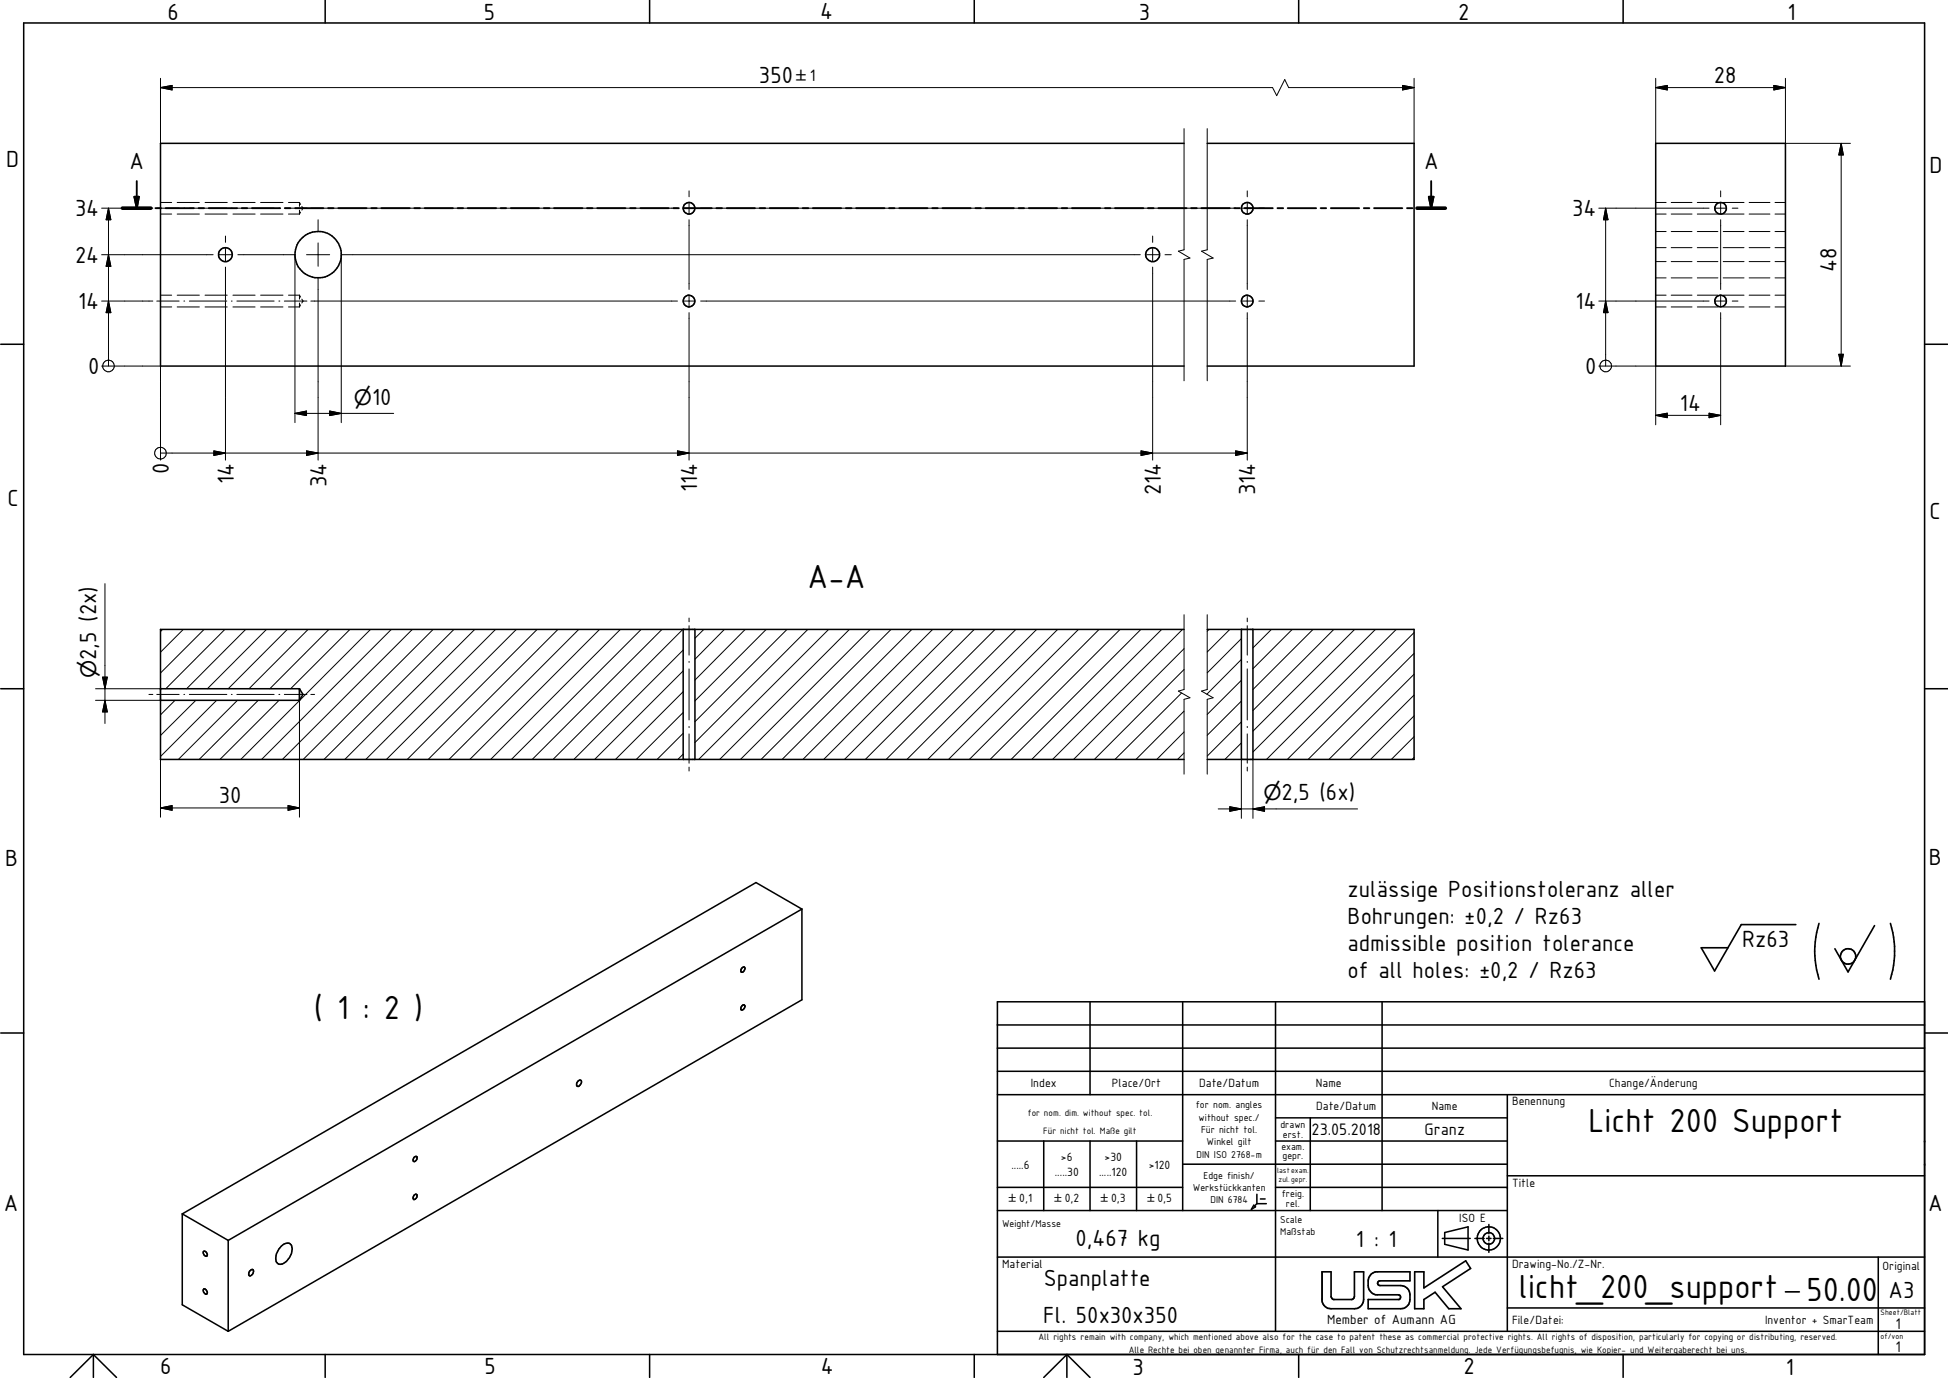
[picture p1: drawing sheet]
<svg xmlns="http://www.w3.org/2000/svg" width="420mm" height="297mm" viewBox="0 0 420 297" stroke-linecap="round" stroke-linejoin="round" font-family="sans-serif">
<g fill="none" stroke="#000" stroke-width=".22">
<path d="M34.6 18.9l2.5-.5v1zM34.6 16.9v14M34.6 18.9h239.9l.9 1.7 1.7-3.5 .8 1.8h27.1M302.5 18.4l2.5 .5-2.5 .5zM305 16.9v14M357.1 18.9l2.5-.5v1zM357.1 18.9h28M357.1 16.9v14M382.6 18.4l2.5 .5-2.5 .5zM385.1 16.9v14h14M255.4 27.7v26.1l-1.2 .3 2.5 1.5-1.3 .3v26.2M260.4 27.7v26.1l-1.2 .3 2.5 1.5-1.3 .3v26.2"/>
<path d="M397.1 30.9l.5 2.5h-1zM397.1 30.9v48M21.9 44.9h11.1M21.9 54.9h24.1M23.4 54.9l.5 2.5h-1zM23.4 44.9l.5 2.5h-1zM23.4 44.9v34M33.8 44.9h4.8M34.6 46.1h2.4M34.6 43.6h2.4M38.2 46.1h4.8M38.2 43.6h4.8"/>
<path d="M39.7 44.9h.1M40.8 44.9h8.1M44.2 46.1h4.8M44.2 43.6h4.8M47.3 54.9h2.6M48.6 50.9v1.3M48.6 53.6v2.6M48.6 57.6v7.2M49.9 44.9h.2M50.2 46.1h4.8M50.2 43.6h4.8M51.1 44.9h8"/>
<path d="M51.3 54.9h12.3v36.2M56.2 46.1h4.8M56.2 43.6h4.8M60.1 44.9h.3M61.3 44.9h4.9M62.2 46.1h2.4M62.2 43.6h2.4M64.6 43.6v.9M64.6 45.3v.8M64.6 43.6l.2 .5M64.8 45.7l-.2 .4M65.1 44.5l.3 .4-.3 .4"/>
<path d="M66.1 54.9h5M67 44.9h79.1M68.6 47.4v2.5M68.6 52.4v5M68.6 59.9v39.3M147.4 44.9h2.5M148.6 41.1v1.3M148.6 43.6v2.5M148.6 47.4v15M151.1 44.9h115.4M245.9 54.9h-172.3v36.2M247.3 54.9h2.7"/>
<path d="M248.6 50.9v1.3M248.6 53.6v2.6M248.6 57.6v41.6M251.3 54.9h1.3M267.7 44.9h2.5M269 41.1v1.3M269 43.6v2.5M269 47.4v15M271.5 44.9h1.2M344.8 44.9h23.8M346.3 44.9l.5 2.5h-.9zM346.3 44.9v34"/>
<path d="M357.1 46.1h2.3M357.1 43.6h2.3M357.1 49.9h2.3M357.1 59.9h2.3M357.1 53.4h2.3M357.1 56.4h2.3M360.5 46.1h4.4M360.5 43.6h4.4M360.5 49.9h4.4M360.5 59.9h4.4M360.5 53.4h4.4M360.5 56.4h4.4"/>
<path d="M366.1 46.1h4.4M366.1 43.6h4.4M366.1 49.9h4.4M366.1 59.9h4.4M366.1 53.4h4.4M366.1 56.4h4.4M369.9 44.9h2.5M371.1 41.1v1.3M371.1 43.6v2.5M371.1 47.4v15M371.7 46.1h4.5M371.7 43.6h4.5"/>
<path d="M371.7 49.9h4.5M371.7 59.9h4.5M371.7 53.4h4.5M371.7 56.4h4.5M373.6 44.9h1.3M377.3 46.1h4.5M377.3 43.6h4.5M377.3 49.9h4.5M377.3 59.9h4.5M377.3 53.4h4.5M377.3 56.4h4.5M382.9 46.1h2.2"/>
<path d="M382.9 43.6h2.2M382.9 49.9h2.2M382.9 59.9h2.2M382.9 53.4h2.2M382.9 56.4h2.2M21.9 64.9h11.1M21.9 78.9h12.7v20.3M23.4 64.9l.5 2.5h-1zM33.8 64.9h4.8M34.6 66.2h2.4M34.6 63.6h2.4M38.2 66.2h4.8"/>
<path d="M38.2 63.6h4.8M39.7 64.9h.1M40.8 64.9h8.1M44.2 66.2h4.8M44.2 63.6h4.8M48.6 65v34.2M49.9 64.9h.2M50.2 66.2h4.8M50.2 63.6h4.8M51.1 64.9h8M56.2 66.2h4.8M56.2 63.6h4.8"/>
<path d="M60.1 64.9h.3M61.3 64.9h4.9M62.2 66.2h2.4M62.2 63.6h2.4M64.6 63.6v.9M64.6 65.3v.9M64.6 63.6l.2 .5M64.8 65.7l-.2 .5M65.1 64.5l.3 .4-.3 .4M67 64.9h79.1M147.4 64.9h2.5M148.6 63.6v2.6"/>
<path d="M148.6 67.4v31.8M151.1 64.9h115.4M267.7 64.9h2.5M269 63.6v2.6M269 67.4v31.8M271.5 64.9h1.2M344.8 64.9h23.8M344.8 78.9h12.3v12.7M346.3 64.9l.5 2.5h-.9zM357.1 66.2h2.3M357.1 63.6h2.3M360.5 66.2h4.4"/>
<path d="M360.5 63.6h4.4M366.1 66.2h4.4M366.1 63.6h4.4M369.9 64.9h2.5M371.1 63.6v2.6M371.1 67.4v24.2M371.7 66.2h4.5M371.7 63.6h4.5M373.6 64.9h1.3M377.3 66.2h4.5M377.3 63.6h4.5M382.9 66.2h2.2"/>
<path d="M382.9 63.6h2.2M385.1 78.9h14M396.6 76.4h1l-.5 2.5zM34.6 97.7h234.4M46.1 97.2l2.5 .5-2.5 .5zM63.6 89.1l2.5-.5v1zM63.6 89.1h21.3M66.1 97.2l2.5 .5-2.5 .5zM71.1 88.6l2.5 .5-2.5 .5zM146.1 97.2l2.5 .5-2.5 .5zM246.1 97.2l2.5 .5-2.5 .5zM266.5 97.2l2.5 .5-2.5 .5z"/>
<path d="M357.1 89.5l2.5-.4v.9zM357.1 89.5h14M368.6 89.1l2.5 .4-2.5 .5zM22.6 125.8v30.2M35 135.7l-.4 .4M39.5 135.7l-4.9 4.9M44 135.7l-9.4 9.4M48.5 135.7l-12.7 12.8M53 135.7l-12.8 12.8M57.5 135.7l-12.8 12.8M62 135.7l-12.8 12.8M66.5 135.7l-12.8 12.8"/>
<path d="M70.9 135.7l-12.7 12.8M75.5 135.7l-12.8 12.8M79.9 135.7l-28 28M84.4 135.7l-28 28M88.9 135.7l-28 28M93.4 135.7l-28 28M97.9 135.7l-28 28M102.4 135.7l-28 28M106.9 135.7l-28 28M111.4 135.7l-28.1 28M115.9 135.7l-28.1 28M120.3 135.7l-27.9 28"/>
<path d="M124.8 135.7l-28 28M129.3 135.7l-28 28M133.8 135.7l-28 28M138.3 135.7l-28 28M142.8 135.7l-28 28M147.3 135.7l-28 28M148.6 133.2v.8M148.6 134.9v6.3M151.8 135.7l-1.9 1.9M156.2 135.7l-6.3 6.4M160.7 135.7l-10.8 10.9M165.3 135.7l-15.4 15.4"/>
<path d="M169.7 135.7l-19.8 19.9M174.2 135.7l-24.3 24.4M178.7 135.7l-28 28M183.2 135.7l-28 28M187.7 135.7l-28 28M192.2 135.7l-28 28M196.7 135.7l-28 28M201.2 135.7l-28 28M205.6 135.7l-27.9 28M210.1 135.7l-28 28M214.6 135.7l-28 28M219.1 135.7l-28 28"/>
<path d="M223.6 135.7l-28 28M228.1 135.7l-28 28M232.6 135.7l-28 28M237.1 135.7l-28 28M241.6 135.7l-28 28M246.1 135.7l-28 28M250.6 135.7l-28.1 28M255 135.7l-28 28M255.4 132.5v16.1l-1.2 .4 2.5 1.4-1.3 .3v16.2M255.4 139.8l-23.8 23.9M260.4 132.5v16.1l-1.2 .4 2.5 1.4-1.3 .3v16.2M260.8 135.7l-.4 .4"/>
<path d="M265.2 135.7l-4.8 4.8M267.7 137.7l-7.3 7.3M269 133.2v.8M269 134.9v6.3M274.2 135.7l-4 4M278.7 135.7l-8.5 8.4M283.2 135.7l-13 12.9M287.7 135.7l-17.5 17.5M292.2 135.7l-22 21.9M296.7 135.7l-26.5 26.4M301.1 135.7l-27.9 28M305 136.4l-27.3 27.3"/>
<path d="M20.6 151h14v25.1M20.6 148.5h14M22.1 146h1l-.5 2.5zM22.6 151l.5 2.5h-1zM32.1 149.7h.9M33.8 149.7h4.8M37.7 151l-3.1 3.1M39.7 149.7h.1M40.8 149.7h8.1M42.2 151l-7.6 7.5M46.7 151l-12.1 12.1M49.9 149.7h.2"/>
<path d="M51.1 149.7h8M51.2 151l-12.7 12.7M55.7 151l-12.7 12.7M60.1 149.7h.3M60.2 151l-12.8 12.7M61.3 149.7h4.9M64.6 151v25.1M67 149.7h.8M147.4 140.1l-23.6 23.6M147.4 158.1l-5.7 5.6M147.4 153.6l-10.2 10.1M147.4 149.1l-14.7 14.6"/>
<path d="M147.4 144.6l-19.1 19.1M148.6 142.6v.2M148.6 144.2v11M148.6 156.6v.2M148.6 158.2v6.3M254.8 149.4l-14.3 14.3M255.4 157.8l-5.9 5.9M255.4 153.3l-10.4 10.4M255.4 144.3l-19.4 19.4M267.7 155.6l-7.3 7.4M267.7 151.1l-7.3 7.4M267.7 146.6l-7.3 7.4"/>
<path d="M267.7 142.2l-7.4 7.4M269 142.6v.2M269 144.2v11M269 156.6v.2M269 158.2v6.3M305 158.8l-4.9 4.9M305 154.3l-9.4 9.4M305 149.8l-13.9 13.9M305 145.3l-18.4 18.4M305 140.8l-22.9 22.9M34.6 174.2l2.5-.5v1zM34.6 174.2h30"/>
<path d="M62.1 173.7l2.5 .5-2.5 .5zM147.4 162.6l-1.2 1.1M148.6 165.4v.8M255.4 162.3l-1.4 1.4M262.8 174.4h30M265.2 173.9l2.5 .5-2.5 .5zM267.7 160.1l-3.5 3.6M267.7 163.7v12.7M269 165.4v.8M270.2 174.4l2.5-.5v1zM270.2 163.7v12.7M305 163.3l-.4 .4"/>
<circle cx="23.4" cy="78.9" r="1.25"/>
<circle cx="346.3" cy="78.9" r="1.25"/>
<circle cx="34.6" cy="97.7" r="1.27"/>
</g>
<g fill="none" stroke="#000" stroke-width=".33">
<path d="M70.1 0v5M140.1 0v5M210.1 0v5M280.1 0v5M350.1 0v5M5.1 5h410v287h-410zM255.4 30.9h-220.8v48h220.8M260.4 30.9h44.6v48h-44.6M357.1 30.9h28v48h-28zM.2 74.2h4.9M415.1 74.2h5M147.4 135.7v28"/>
<path d="M149.9 135.7v28M255.4 135.7h-220.8v28h220.8M260.4 135.7h44.6v28h-44.6M267.7 135.7v28M270.2 135.7v28M.2 148.5h4.9M34.6 148.5h30M34.6 151h30M64.6 148.5l.8 1.2-.8 1.3M64.6 148.5v2.5M415.1 148.5h5M173 196l-9.9-5.8-123.8 71.5"/>
<path d="M173 196l-123.8 71.4M173 196v19.5l-123.8 71.5M160.1 208.6l.2-.2a.54 .54 0 0 1 .4 .6 .54 .54 0 0 1-.4 .5l-.2 .1-.3-.2v-.5zM160.1 216.8a.34 .34 0 0 1 .5-.1 .34 .34 0 0 1 0 .5 .48 .48 0 0 1-.3 .4 .48 .48 0 0 1-.5 0zM235.1 215.9v20.1M255.1 215.9v45M275.1 215.9v71.1M298.1 215.9v45M415.1 215.9h-200v76.1M.2 222.7h4.9M124.6 233.1a.46 .46 0 0 1 .7-.2 .46 .46 0 0 1 0 .7l-.5 .6-.4-.1v-.7zM215.1 220.9h200"/>
<path d="M215.1 225.9h200M215.1 230.9h200M215.1 236h200M325.1 236v51M415.1 222.7h5M89.4 249.4l.5-.1a.72 .72 0 0 1-.7 1.1l-.1-.5zM89.4 257.6l.5-.1a.78 .78 0 0 1-.7 1.1l-.1-.5zM215.1 246h40M215.1 255.9h40M225.1 246v14.9M235.1 246v14.9M245.1 246v14.9"/>
<path d="M255.1 251h70M270.4 259.8l.4 .3-.9 .6zM271.1 259.5h2M271.1 257.4v2.1M271.1 259.5l-.5 .5M271.9 258.4h1M275.1 246h50M275.1 241h50M275.1 255.9h50M282.6 241v19.9M325.1 253.4h90M39.3 261.7v19.6l9.9 5.7"/>
<path d="M39.3 261.7l9.9 5.7M43.9 269.7a.66 .66 0 0 1 .7 .4 .66 .66 0 0 1 0 .7l-.6-.3zM43.9 277.9a.71 .71 0 0 1 .7 .3 .71 .71 0 0 1 0 .8 .79 .79 0 0 1-.7-1.1zM49.2 267.4v19.6M53.8 274.1l.2-.3a.38 .38 0 0 1 .6-.1 .38 .38 0 0 1 0 .6l-.1 .4-.6 .3-.3-.3zM60.7 268.6a1.33 1.33 0 0 1 2.2-.1 3.4 3.4 0 0 1-2.5 4 1.04 1.04 0 0 1-.9-1.2 3.7 3.7 0 0 1 1.2-2.7zM215.1 271h200M215.1 260.9h110M310.1 260.9v10.1M311.1 267h6M311.6 265.7l5-1.2v5l-5-1.3zM318.1 267h2"/>
<path d="M320.6 267h1M321.1 263.9v2M321.1 266.4v1.1M321.1 268v2M322.1 267h2M405.1 271v21M20.1 292l5 4.9M20.1 292l-5 4.9M20.1 292v4.9M70.1 292v4.9M140.1 292v4.9M210.1 292v4.9"/>
<path d="M215.1 287h200M230.1 292l5 4.9M230.1 292l-5 4.9M230.1 292v4.9M280.1 292v4.9M325.1 281.9h90M350.1 292v4.9"/>
<circle cx="48.6" cy="54.9" r="1.49"/>
<circle cx="68.6" cy="54.9" r="5"/>
<circle cx="148.6" cy="44.9" r="1.25"/>
<circle cx="248.6" cy="54.9" r="1.52"/>
<circle cx="269" cy="44.9" r="1.25"/>
<circle cx="371.1" cy="44.9" r="1.25"/>
<circle cx="148.6" cy="64.9" r="1.24"/>
<circle cx="269" cy="64.9" r="1.26"/>
<circle cx="371.1" cy="64.9" r="1.25"/>
<circle cx="321.1" cy="267" r="2.5"/>
<circle cx="321.1" cy="266.9" r="1.25"/>
</g>
<g fill="#000">
<circle cx="34.6" cy="148.5" r=".16"/>
<circle cx="64.6" cy="148.5" r=".16"/>
<circle cx="325.1" cy="255.9" r=".16"/>
<circle cx="415.1" cy="251" r=".18"/>
<circle cx="415.1" cy="246" r=".18"/>
</g>
<g fill="none" stroke="#000" stroke-width=".41">
<path d="M29.5 39v5.9M308.7 39v5.9M26.4 44.9h6.1M29 42.4h1l-.5 2.5zM33.5 44.9h1.2M35.7 44.9h6.1M42.8 44.9h1.2M45 44.9h6.1M52.1 44.9h1.2M54.3 44.9h6.1M61.5 44.9h1.1M63.7 44.9h6.1"/>
<path d="M70.8 44.9h1.2M73 44.9h6.1M80.1 44.9h1.2M82.2 44.9h6.2M89.4 44.9h1.2M91.6 44.9h6.1M98.7 44.9h1.2M100.9 44.9h6.1M108 44.9h1.2M110.2 44.9h6.1M117.3 44.9h1.2M119.5 44.9h6.1"/>
<path d="M126.6 44.9h1.2M128.8 44.9h6.1M135.9 44.9h1.2M138.1 44.9h6.1M145.2 44.9h1.2M147.4 44.9h6.1M154.5 44.9h1.2M156.7 44.9h6.1M163.9 44.9h1.1M166 44.9h6.2M173.1 44.9h1.3M175.3 44.9h6.1"/>
<path d="M182.4 44.9h1.3M184.6 44.9h6.2M191.8 44.9h1.1M194 44.9h6.1M201.1 44.9h1.2M203.3 44.9h6.1M210.4 44.9h1.2M212.6 44.9h6.1M219.7 44.9h1.2M221.9 44.9h6.1M229 44.9h1.2M231.2 44.9h6.1"/>
<path d="M238.3 44.9h1.2M240.5 44.9h6.1M247.6 44.9h1.2M249.8 44.9h6.1M256.9 44.9h1.2M259.1 44.9h6.1M266.2 44.9h1.2M268.4 44.9h6.1M275.5 44.9h1.3M277.7 44.9h6.2M284.8 44.9h1.2M287.1 44.9h6"/>
<path d="M294.2 44.9h1.1M296.4 44.9h6.1M303.5 44.9h1.2M305.6 44.9h6.1M308.2 42.4h1l-.5 2.5zM285.1 274.2v5.9"/>
</g>
<g fill="none" stroke="#000" stroke-width=".35">
<path d="M387.3 199.3h-11.7l-5.8 10-2.9-5h5.8M392.3 199.1a19.9 19.9 0 0 0 0 12M404.3 199.5l-5.7 10-2.8-5M407.7 199.1a20.2 20.2 0 0 1 0 12M285.1 274.2h2v5.3l.5 .6 4.2-.1 .3-.5v-5.3h2v5.9a2 2 0 0 1-2 2h-5a1.94 1.94 0 0 1-2-2M295.8 274.6l.9-.4h7.4v1.9h-6.5a.51 .51 0 0 0-.5 .5 .51 .51 0 0 0 .5 .5h4.5a2 2 0 0 1 2 2v1a2 2 0 0 1-2 2h-7v-2h6.7a.53 .53 0 0 0 .3-.6 .53 .53 0 0 0-.5-.4h-4.9a2.47 2.47 0 0 1-1.6-3.3l.1-.4zM305.1 274.2h2v3.4l9-5.8 1.1 1.6-6.1 4 4 4.7h-2.6l-3-3.5-2.4 1.5v2h-2zM385.1 278.5h3"/>
<circle cx="398.6" cy="206.2" r="1.66"/>
</g>
<path d="M26.4 44.9h6.1M305.6 44.9h6.1" fill="none" stroke="#000" stroke-width=".78"/>
<g fill="#000">
<path d="M34.6 18.9l2.5-.5v1zM302.5 18.4l2.5 .5-2.5 .5zM357.1 18.9l2.5-.5v1zM382.6 18.4l2.5 .5-2.5 .5zM397.1 30.9l.5 2.5h-1zM23.4 54.9l.5 2.5h-1zM23.4 44.9l.5 2.5h-1zM29 42.4h1l-.5 2.5zM308.2 42.4h1l-.5 2.5zM346.3 44.9l.5 2.5h-.9zM23.4 64.9l.5 2.5h-1zM346.3 64.9l.5 2.5h-.9z"/>
<path d="M396.6 76.4h1l-.5 2.5zM46.1 97.2l2.5 .5-2.5 .5zM66.1 97.2l2.5 .5-2.5 .5zM63.6 89.1l2.5-.5v1zM71.1 88.6l2.5 .5-2.5 .5zM146.1 97.2l2.5 .5-2.5 .5zM246.1 97.2l2.5 .5-2.5 .5zM266.5 97.2l2.5 .5-2.5 .5zM357.1 89.5l2.5-.4v.9zM368.6 89.1l2.5 .4-2.5 .5zM22.1 146h1l-.5 2.5zM22.6 151l.5 2.5h-1z"/>
<path d="M34.6 174.2l2.5-.5v1zM62.1 173.7l2.5 .5-2.5 .5zM265.2 173.9l2.5 .5-2.5 .5zM270.2 174.4l2.5-.5v1z"/>
</g>
<g font-size="7.8">
<text x="174.2" y="126.7">A-A</text>
<text x="67.7" y="219.6">( 1 : 2 )</text>
<text x="342.6" y="244">Licht 200 Support</text>
<text x="327.6" y="279.7">licht_200_support</text>
<text x="389.6" y="280.5">50.00</text>
</g>
<g font-size="5.4">
<text x="36.1" y="4.3">6</text>
<text x="104.4" y="4.2">5</text>
<text x="176.9" y="4.1">4</text>
<text x="245.6" y="4.4">3</text>
<text x="314.5" y="4.3">2</text>
<text x="385.6" y="4.3">1</text>
<text x="163.7" y="17.9">350</text>
<text x="369.7" y="17.9">28</text>
<text x="1.3" y="36">D</text>
<text x="27.9" y="36.4">A</text>
<text x="307.2" y="36.4">A</text>
<text x="416.2" y="37.3">D</text>
<text x="16.2" y="46.7">34</text>
<text x="339.1" y="46.7">34</text>
<text x="16.2" y="56.7">24</text>
<text x="396.1" y="58.5" transform="rotate(-90 396.1 58.5)">48</text>
<text x="16.9" y="66.7">14</text>
<text x="339.8" y="66.7">14</text>
<text x="19" y="80.7">0</text>
<text x="341.9" y="80.7">0</text>
<text x="80.3" y="87.2">10</text>
<text x="362.3" y="88.6">14</text>
<text x="36.4" y="102.2" transform="rotate(-90 36.4 102.2)">0</text>
<text x="50.4" y="104.3" transform="rotate(-90 50.4 104.3)">14</text>
<text x="70.4" y="104.9" transform="rotate(-90 70.4 104.9)">34</text>
<text x="150.4" y="106" transform="rotate(-90 150.4 106)">114</text>
<text x="250.4" y="106.7" transform="rotate(-90 250.4 106.7)">214</text>
<text x="270.8" y="106.7" transform="rotate(-90 270.8 106.7)">314</text>
<text x="1.6" y="109">C</text>
<text x="416.2" y="111.8">C</text>
<text x="20.8" y="142.2" transform="rotate(-90 20.8 142.2)">2,5 (2x)</text>
<text x="47.2" y="173.1">30</text>
<text x="276.4" y="172.5">2,5 (6x)</text>
<text x="1.1" y="186.7">B</text>
<text x="416" y="186.6">B</text>
<text x="290.6" y="193.4">zulässige Positionstoleranz aller</text>
<text x="290.6" y="199.3">Bohrungen: ±0,2 / Rz63</text>
<text x="290.6" y="205">admissible position tolerance</text>
<text x="375.8" y="204">Rz63</text>
<text x="290.6" y="210.9">of all holes: ±0,2 / Rz63</text>
<text x=".8" y="261.1">A</text>
<text x="415.9" y="261">A</text>
<text x="232" y="268.6">0,467 kg</text>
<text x="292.5" y="268.7">1 : 1</text>
<text x="225.1" y="277.2">Spanplatte</text>
<text x="407.3" y="279.7">A3</text>
<text x="225" y="285.1">Fl. 50x30x350</text>
<text x="34.6" y="296.2">6</text>
<text x="104.5" y="296.2">5</text>
<text x="177" y="296.2">4</text>
<text x="244.3" y="296.3">3</text>
<text x="315.7" y="296.2">2</text>
<text x="385.2" y="296.3">1</text>
</g>
<g font-size="4.6">
<text x="76.3" y="87.2">⌀</text>
<text x="20.8" y="146.2" transform="rotate(-90 20.8 146.2)">⌀</text>
<text x="272.5" y="172.5">⌀</text>
</g>
<g font-size="3.9">
<text x="174.7" y="17.4">1</text>
<text x="282.9" y="244.7">23.05.2018</text>
<text x="307.2" y="244.7">Granz</text>
</g>
<g font-size="3.6">
<text x="408.8" y="286.5">1</text>
<text x="408.8" y="291.5">1</text>
</g>
<text font-size="3.3" x="171.7" y="17.4">±</text>
<text font-size="3.1" x="286.2" y="285.5">Member of Aumann AG</text>
<g font-size="2.8">
<text x="222.3" y="234.4">Index</text>
<text x="239.8" y="234.4">Place/Ort</text>
<text x="258.6" y="234.4">Date/Datum</text>
<text x="283.8" y="234.4">Name</text>
<text x="283.9" y="239.4">Date/Datum</text>
<text x="308.8" y="239.4">Name</text>
<text x="326.1" y="238.3">Benennung</text>
<text x="347.1" y="234.4">Change/Änderung</text>
<text x="218.1" y="251.9">.....6</text>
<text x="228.8" y="250.2">&gt;6</text>
<text x="238.2" y="250.2">&gt;30</text>
<text x="247.8" y="251.9">&gt;120</text>
<text x="227.5" y="253.5">.....30</text>
<text x="237.1" y="253.5">.....120</text>
<text x="326.1" y="255.8">Title</text>
<text x="219.8" y="259.2">0,1</text>
<text x="229.6" y="259.2">0,2</text>
<text x="239.6" y="259.2">0,3</text>
<text x="249.6" y="259.2">0,5</text>
<text x="314.7" y="263.4">ISO E</text>
<text x="216.1" y="273.3">Material</text>
<text x="326.1" y="273.3">Drawing-No./Z-Nr.</text>
<text x="406" y="273.9">Original</text>
<text x="326.1" y="285.4">File/Datei:</text>
<text x="380.7" y="285.4">Inventor + SmarTeam</text>
</g>
<g font-size="2.4">
<text x="217.6" y="259.2">±</text>
<text x="227.4" y="259.2">±</text>
<text x="237.4" y="259.2">±</text>
<text x="247.5" y="259.2">±</text>
</g>
<g font-size="2.3">
<text x="257.9" y="238.9">for nom. angles</text>
<text x="258.5" y="241.6">without spec./</text>
<text x="259.1" y="244.2">Für nicht tol.</text>
<text x="276.2" y="243.2">drawn</text>
<text x="276.7" y="245.2">erst.</text>
<text x="258.1" y="249.6">DIN ISO 2768-m</text>
<text x="260.3" y="246.9">Winkel gilt</text>
<text x="276.4" y="248">exam.</text>
<text x="276.6" y="249.8">gepr.</text>
<text x="257.2" y="256.7">Werkstückkanten</text>
<text x="259.6" y="254">Edge finish/</text>
<text x="276.5" y="258">freig.</text>
<text x="261.1" y="259.4">DIN 6784</text>
<text x="276.1" y="263.7">Scale</text>
<text x="277.4" y="260.2">rel.</text>
<text x="216.1" y="264.5">Weight/Masse</text>
<text x="276.1" y="266.3">Maßstab</text>
</g>
<g font-size="2.2">
<text x="221.7" y="240.5">for nom. dim. without spec. tol.</text>
<text x="225" y="244.3">Für nicht tol. Maße gilt</text>
<text x="224" y="288.9">All rights remain with company, which mentioned above also for the case to patent these as commercial protective rights. All rights of disposition, particularly for copying or distributing, reserved.</text>
<text x="243.4" y="291.5">Alle Rechte bei oben genannter Firma, auch für den Fall von Schutzrechtsanmeldung. Jede Verfügungsbefugnis, wie Kopier- und Weitergaberecht bei uns.</text>
</g>
<g font-size="1.8">
<text x="275.5" y="252.9">lastexam.</text>
<text x="275.8" y="254.9">zul.gepr.</text>
<text x="405.6" y="283.5">Sheet/Blatt</text>
<text x="405.6" y="288.5">of/von</text>
</g>
</svg>
